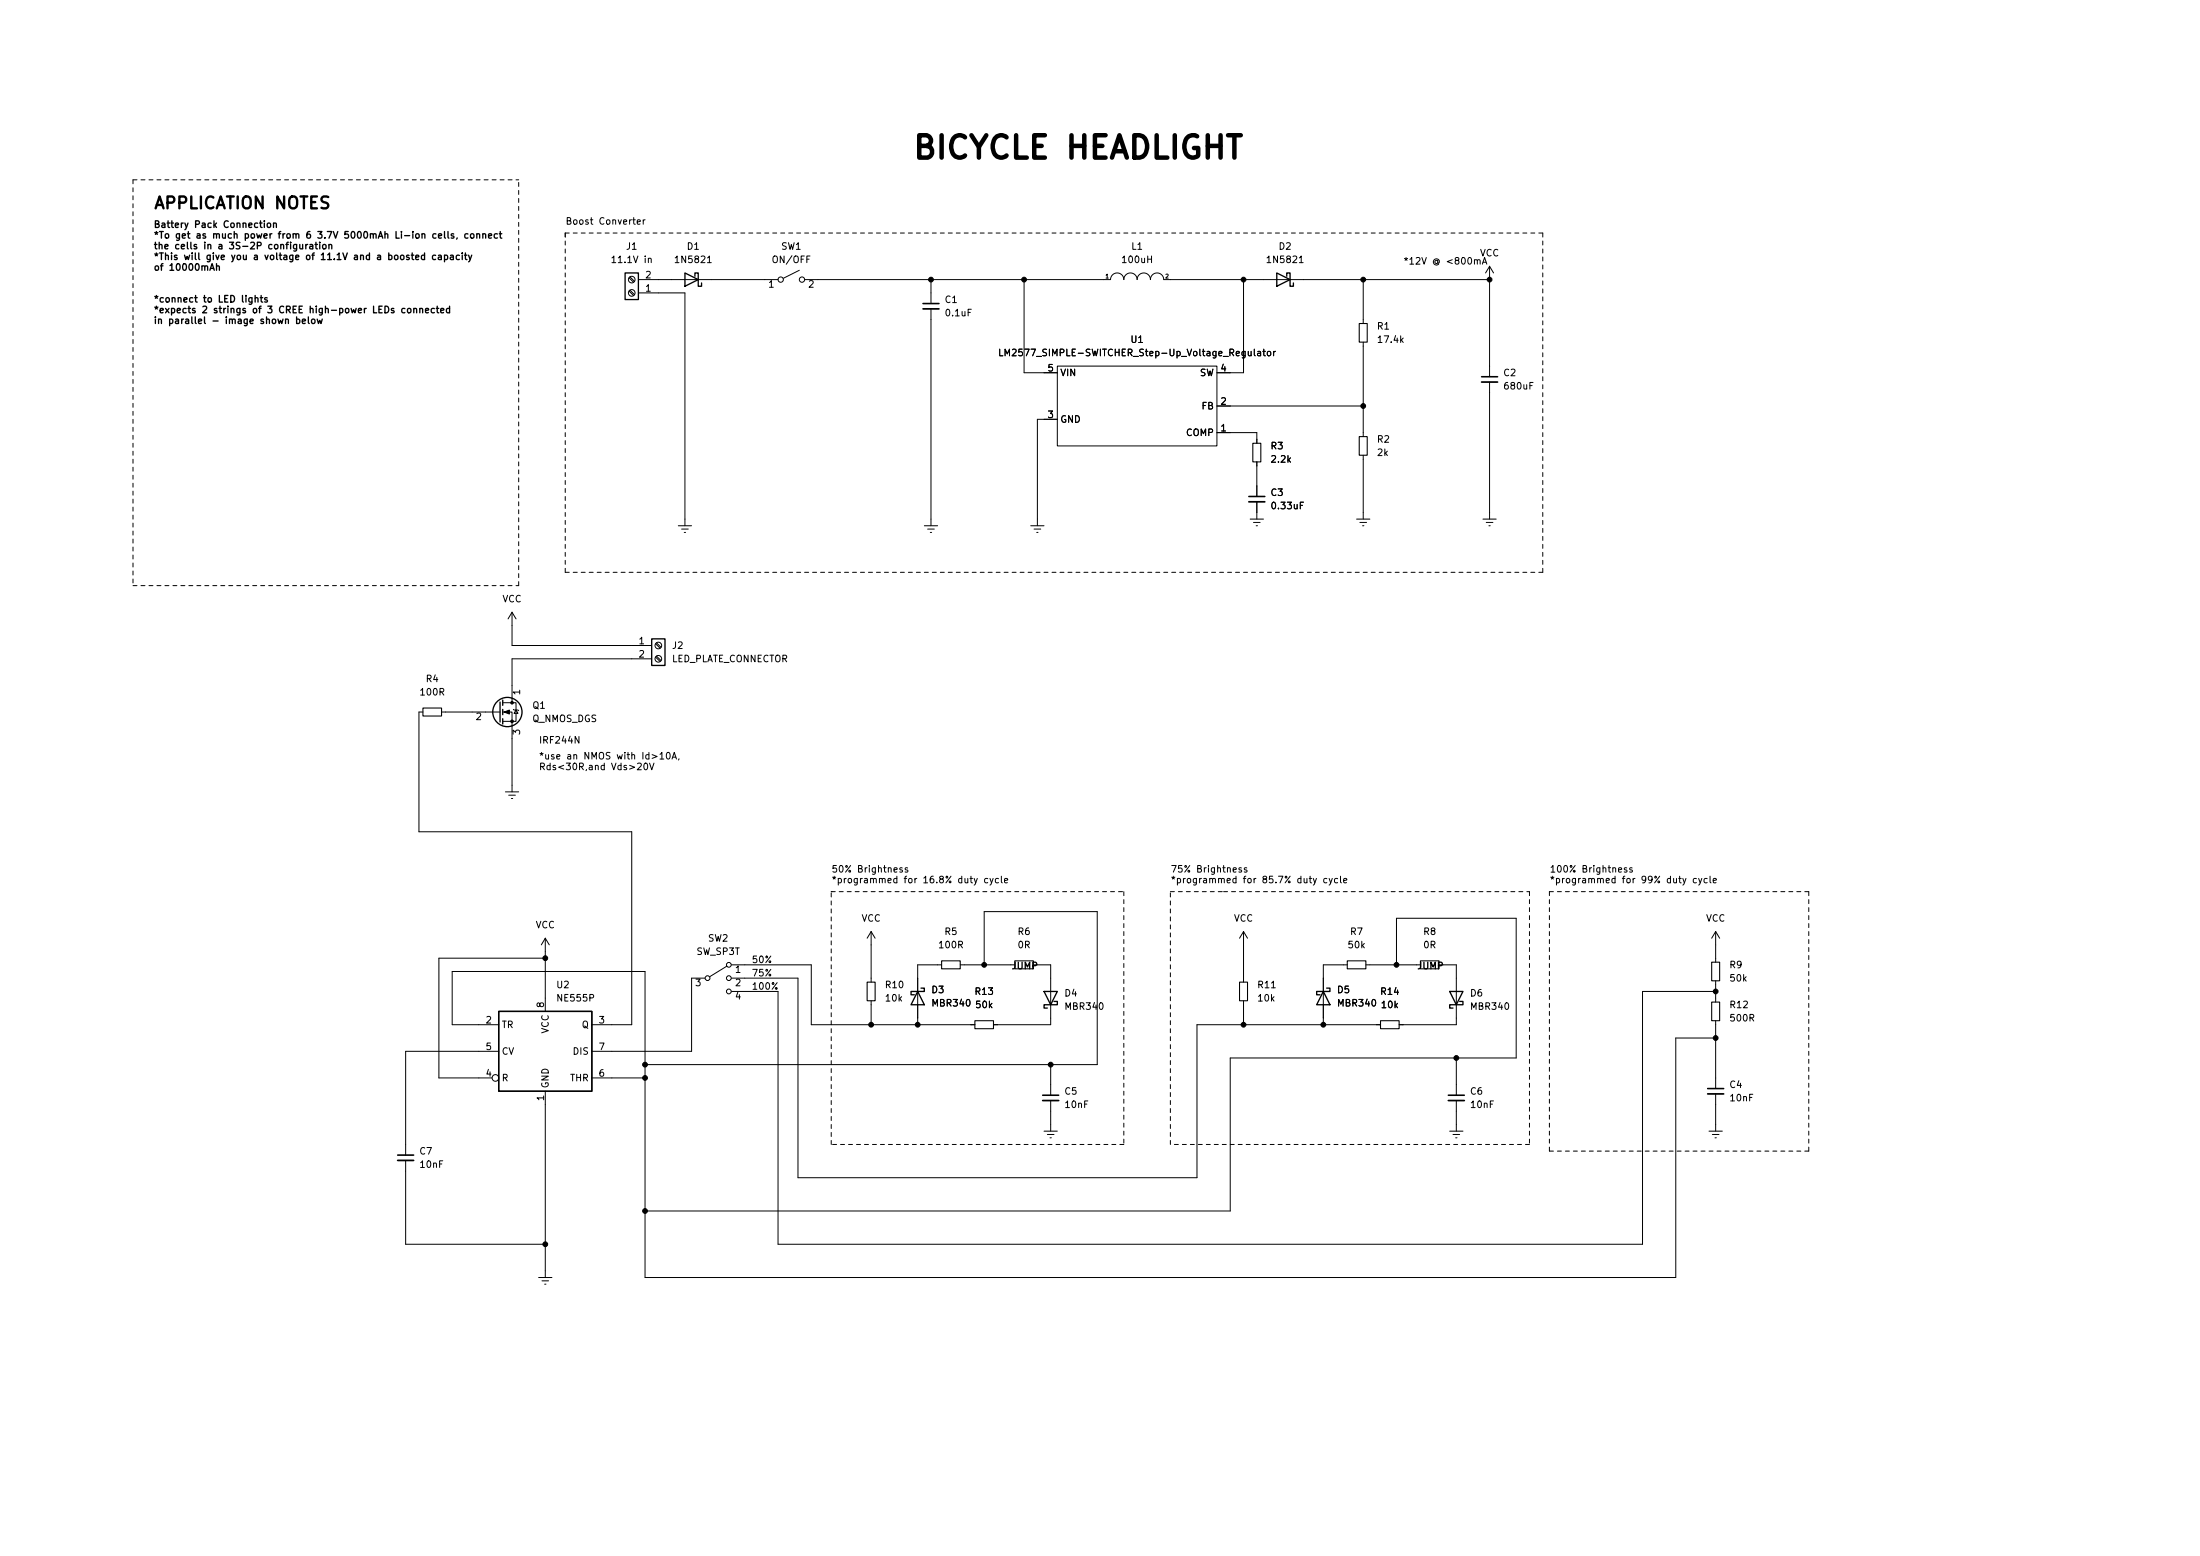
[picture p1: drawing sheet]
<svg xmlns="http://www.w3.org/2000/svg" width="420mm" height="297mm" viewBox="0 0 420 297" stroke-linecap="round" stroke-linejoin="round" font-family="sans-serif">
<g fill="none" stroke="#000" stroke-width=".2">
<path d="M259.6 61.8h1.5v3.5h-1.5zM239.3 84.6h1.5v3.6h-1.5zM259.6 83.3h1.5v3.6h-1.5zM80.8 135.2h3.5v1.5h-3.5zM165.6 187.5h1.5v3.5h-1.5zM179.8 183.4h3.6v1.5h-3.6zM186.2 194.9h3.5v1.5h-3.5zM193.8 183.4h3.6v1.5h-3.6zM236.7 187.5h1.6v3.5h-1.6zM257.3 183.4h3.6v1.5h-3.6zM263.7 194.9h3.5v1.5h-3.5zM271.3 183.4h3.5v1.5h-3.5z"/>
<path d="M326.9 191.3h1.5v3.6h-1.5zM326.9 183.7h1.5v3.5h-1.5z"/>
</g>
<g fill="none" stroke="#000" stroke-width=".19">
<path d="M120.1 53l.9 .9M120.1 55.6l.9 .8M120.3 52.9l.9 .8M120.3 55.4l.9 .8M121.7 42.4l.6-.1-.1-.3h-.3l-.2 .1 .1 .6h.4M121.9 53.4h26.7M121.9 55.9h8.9v44.5M122.8 42v.8M123.2 42l-.4 .2M123.8 49.4l.2-.1 .3 .1 .1 .7M135.1 50.1h.7M152.7 51.6l-3.1 1.5"/>
<path d="M153.7 53.4h58.4a1.27 1.27 0 0 1 1.3-1.3 1.27 1.27 0 0 1 1.2 1.3 1.27 1.27 0 0 1 1.3-1.3 1.27 1.27 0 0 1 1.3 1.3 1.27 1.27 0 0 1 1.2-1.3 1.27 1.27 0 0 1 1.3 1.3 1.27 1.27 0 0 1 1.3-1.3 1.27 1.27 0 0 1 1.2 1.3h62.3M177.8 53.4v4.5M177.8 59v41.4M195.6 53.4v17.8h6.3M237.5 53.4v17.8h-5.1M248.1 50.1h.8M260.3 53.4v8.4M281.6 49.7l.2-.1h.3v.8M282.1 49.8l.2-.2h.3l.1 .8M283.1 50.4l.4-1.2 .5 1.2M283.2 50.1h.6M284.5 50.8v21.1"/>
<path d="M284.5 50.8l-.8 1.3M284.5 50.8l.7 1.3M190.9 66.7v1.2h.6M192 67.9v-1.2l.4 .9 .4-.9v1.2M201.9 69.9h30.5v15.2h-30.5zM232.4 77.5h27.9M240.2 67.1h.5l.1 .8M240.8 67.4h-.5l-.1 .2 .1 .3h.5M241.2 67.1h.5M241.4 66.7v1l.3 .2M242.1 67.2l.2-.1 .3 .1 .1 .5-.1 .2h-.3l-.2-.1zM243.2 67.1v.8"/>
<path d="M243.6 67.1l-.4 .2M260.3 65.3v18M284.5 72.9v26.2M201.9 80h-3.8v20.4M232.4 82.6h7.6v2M238.8 99.1h2.5M239.4 99.7h1.3M240 88.2v6.6M240 95.8v3.3M259.1 99.1h2.5M259.7 99.7h1.3M260.3 86.9v12.2"/>
<path d="M283.2 99.1h2.5M283.8 99.7h1.3M97.8 116.9l-.8 1.2M97.8 116.9v6.3h26.7M97.8 116.9l.8 1.2M129.5 100.4h2.6M130.2 101h1.2M130.7 101.6h.2M176.5 100.4h2.6M177.2 101h1.2M177.7 101.6h.2M196.8 100.4h2.6"/>
<path d="M197.5 101h1.3M198 101.6h.2M239.9 100.4h.3M260.2 100.4h.3M284.4 100.4h.2M80.8 135.9h-.8v22.9h40.6v36.8h-7.6M84.3 135.9h11.2M96 135.9h1.8v15.3M96 134.1h2.6v3.6h-2.6M98 135.4l1.1 .3M98.6 135.5l.3 .7h-.7zM124.5 125.8h-26.7v8.3"/>
<path d="M125.2 125.4l.9 .9M125.2 122.9l.9 .8M125.4 125.3l.8 .8M125.4 122.7l.8 .9M96.5 151.2h2.6M97.2 151.8h1.2M97.7 152.4h.2M110.6 140.6v1.3l-.8-1.3v1.3M121.8 145.8l.4-.1 .3 .3-.8 .9h.8M123.1 145.8l.2-.1a.68 .68 0 0 1 .4 .6 .68 .68 0 0 1-.4 .6l-.3-.4zM124.1 145.7l.4 1.2 .4-1.2M124.5 144.1l1 .3-1 .4"/>
<path d="M126 144l.4-.4v1.3M126 144.9h.8M127.4 143.8l.2-.2a.68 .68 0 0 1 .4 .7 .68 .68 0 0 1-.4 .6l-.3-.5zM128.3 144.9l.5-1.3 .4 1.3M128.5 144.5h.6M129.7 144.8l-.1 .3M104.1 179.1l-.7 1.3M104.1 179.1v14M104.1 179.1l.8 1.3M166.4 177.8v9.7M166.4 177.8l-.8 1.3M166.4 177.8l.7 1.3"/>
<path d="M172.3 165.7l-.3-.1-.2 .2 .1 .2 .4 .1v.3h-.5M173.3 165.7l-.3-.1-.1 .2v.2l.4 .1v.3h-.4M186.6 167.7l-.4 1.1-.2 .2M188.6 167.8l-.3-.1-.3 .2 .2 .6h.4M189.1 167.7l.3 .8M189.7 167.7l-.5 1.1-.1 .2M190.7 167.8l-.4-.1-.2 .2 .1 .6h.5M191.2 167.3v1.1l.2 .1M191.8 168.1l.7-.1-.1-.2-.4-.1-.2 .2 .1 .6h.5M237.1 165.7l-.3-.1-.2 .2 .1 .2 .4 .1v.3h-.5M237.5 177.8l-.8 1.3M237.5 177.8v9.7"/>
<path d="M237.5 177.8l.8 1.3M238.1 165.7l-.3-.1-.2 .2 .1 .2 .4 .1v.3h-.5M251.4 167.7l-.4 1.1-.2 .2M253.4 167.8l-.4-.1-.2 .2 .1 .6h.5M253.8 167.7l.3 .8M254.4 167.7l-.4 1.1-.2 .2M255.5 167.8l-.4-.1-.2 .2 .1 .6h.5M256 167.3v1.1l.2 .1M256.6 168.1l.6-.1v-.2l-.4-.1-.2 .2 .1 .6h.5M310.7 165.7l-.3-.1-.2 .2 .1 .2 .4 .1v.3h-.5M311.7 165.7l-.3-.1-.2 .2 .1 .2 .4 .1v.3h-.5M324 167.8l-.4-.1-.2 .2 .1 .6h.5"/>
<path d="M324.4 167.7l.3 .8M325 167.7l-.4 1.1-.2 .2M326 167.8l-.3-.1-.3 .2 .2 .6h.4M326.6 167.3v1.1l.2 .1M327.2 168.1l.6-.1-.1-.2-.3-.1-.2 .2 .1 .6h.4M327.7 177.8v5.9M327.7 177.8l-.8 1.3M327.7 177.8l.7 1.3M95.2 195.6h-8.8v-10.1h36.8v58.4h196.8v-45.7h7.7M104.1 182.9h-20.3v22.9h10.2M134.6 186.7h-2.5v14h-19.1M138.8 184.4l-3.3 2.1"/>
<path d="M139.7 184.2h15.2v11.4h31.3M139.7 186.7h12.7v38.1h76.2v-29.2h35.1M139.7 189.3h8.9v48.2h165.1v-48.2h14M166.4 191v4.6M179.8 184.2h-4.5v11.4M183.4 184.2h9.6M188 184.2v-10.2h21.5v29.2h-86.3M198.1 184.2h2.6v11.4h-11M237.5 191v4.6M257.3 184.2h-4.6v11.4M260.9 184.2h9.6M266.7 184.2v-8.9h22.9v26.7h-54.7v29.2h-111.7"/>
<path d="M275.6 184.2h2.5v11.4h-10.9M327.7 187.2v4.1M327.7 194.9v12.9M95.2 200.7h-17.7v19.8M104.1 208.3v35.6M113 205.8h10.2M199.4 215.9h2.5M200 216.6h1.3M200.5 217.2h.3M200.7 203.2v5.9M200.7 210.1v5.8M276.9 215.9h2.5"/>
<path d="M277.5 216.6h1.3M278 217.2h.3M278.1 202v7.1M278.1 210.1v5.8M326.4 215.9h2.5M327 216.6h1.3M327.5 217.2h.3M327.7 208.8v7.1M77.5 221.5v16h26.6M102.9 243.9h2.5M103.5 244.5h1.3M104 245.1h.3"/>
<circle cx="120.6" cy="55.9" r=".63"/>
<circle cx="120.6" cy="53.4" r=".63"/>
<circle cx="149.1" cy="53.4" r=".51"/>
<circle cx="153.2" cy="53.4" r=".51"/>
<circle cx="125.7" cy="125.8" r=".63"/>
<circle cx="125.7" cy="123.2" r=".63"/>
<circle cx="135.1" cy="186.7" r=".46"/>
<circle cx="139.2" cy="189.3" r=".46"/>
<circle cx="139.2" cy="184.2" r=".46"/>
<circle cx="139.2" cy="186.7" r=".46"/>
<circle cx="94.6" cy="205.8" r=".63"/>
</g>
<g fill="none" stroke="#000" stroke-width=".25">
<path d="M40.1 51.6l.4-1.3 .4 1.3M40.2 51.2h.6M41.3 50.9l.2-.1h.3l.1 .8M41.3 50.3v1.3M48.7 56.9l.2-.1 .3 .1 .1 .8M48.7 56.4v1.3M49.7 56.8h.5M49.9 56.4v1.1l.3 .2M51 56.9l-.3-.1-.2 .2 .1 .2 .4 .1v.3h-.5M51.1 42.7l.2-.1 .3 .1 .1 .5-.1 .2h-.3l-.2-.1zM52.2 42.7l.2-.1h.3l.1 .8M52.2 42.6v.8"/>
<path d="M57.3 46.7v.8h.3l.2-.1M57.8 46.7v.8M58.4 46.7v.8M58.8 46.7l-.4 .2M59.2 46.7h.5v.8M59.7 47h-.4l-.2 .2 .2 .3h.4M60.2 46.7h.4M60.3 46.2v1.1l.3 .2M61.1 46.7v.8M61.7 46.8l.2-.1 .3 .1 .1 .5-.1 .2h-.3l-.2-.1zM62.8 46.8l.2-.1h.3l.1 .8M62.8 46.7v.8"/>
<path d="M77.9 59l.2-.1 .3 .1 .1 .5-.1 .2h-.3l-.2-.1zM79 59l.2-.1h.3l.1 .8M79 58.9v.8M80.2 59l.2-.1h.3v.8M80.2 58.9v.8M81.1 48.8l-.4-.1-.2 .3 .1 .5h.5M81.1 48.3v1.3M81.3 59.3l.6-.1-.1-.3h-.4l-.1 .2v.6h.5M83 58.9h-.4l-.2 .2 .1 .6h.5M83.2 48.8l-.4-.1-.2 .3 .1 .5h.5M83.3 58.9h.5M83.5 58.4v1.1l.3 .2"/>
<path d="M83.7 48.8h.5l.1 .8M84.2 59.3l.6-.1-.1-.3h-.4l-.1 .2v.6h.5M84.3 49l-.4 .1-.2 .2 .2 .3 .4-.1M84.9 44.2v1.1l.2 .2M84.9 48.8l.4-.1 .2 .3-.1 .5h-.5M84.9 48.7v1.3M85.6 44.2v1.1l.1 .2M85.9 58.9h-.4l-.2 .2 .1 .6h.5M85.9 58.4v1.3M86 48.8h.5l.1 .8M86.6 49l-.4 .1-.2 .2 .2 .3 .4-.1M86.6 44.7l-.3-.1-.1 .2v.2l.4 .1v.3h-.4"/>
<path d="M87.3 45.4l-.1 .2M87.7 48.8l-.3-.1-.3 .3 .2 .5h.4M88.3 48.3v.1M88.3 48.7v.9M88.7 48.7h.5M88.9 48.3v1.1l.3 .2M89.4 44.7l-.4-.1-.2 .3 .1 .5h.5M89.5 48.7l.3 .9M89.9 44.7l.2-.1 .4 .1v.5l-.1 .2-.3 .1-.2-.2zM90.1 48.7l-.4 1.2-.2 .1M91.1 44.7l.1-.1 .3 .1 .1 .8M91.1 44.6v.9"/>
<path d="M92.2 44.7l.2-.1 .3 .1 .1 .8M92.2 44.6v.9M93.3 45l.6-.1-.1-.2-.3-.1-.2 .2 .1 .6h.4M95 44.7l-.4-.1-.2 .3 .1 .5h.5M95.4 44.6h.4M95.5 44.2v1.1l.3 .2M119.4 52.1h2.5v5.1h-2.5zM130.8 52.1l2.5 1.3-2.5 1.2zM132.7 52.7v-.6h.6v2.5h.7v-.6M243.8 52.1l2.6 1.3-2.6 1.2zM245.7 52.7v-.6h.7v2.5h.6v-.6M56.6 61l.4-.1 .3 .3-.2 .5h-.5"/>
<path d="M56.6 60.5v1.3M57.7 61.3l.6-.1v-.2l-.4-.1-.2 .2 .1 .6h.5M58.9 60.5v1.1l.2 .2M59.6 61l.1-.1 .4 .1 .1 .5-.2 .2-.3 .1-.1-.2zM60.6 60.9l.2 .9 .3-.6 .2 .6 .2-.9M95.5 134v3.8M96 133.6v1.1M96 135.4v1M96 137.2v1M124.5 122h2.5v5h-2.5zM95.2 193.1h17.8v15.2h-17.8zM175.3 189.3l1.2 2.5h-2.5z"/>
<path d="M175.9 188.6h.6v.7h-2.5v.6h.6M199.4 189.3h2.5l-1.2 2.5zM201.3 191.2h.6v.6h-2.5v.6h.6M252.7 189.3l1.3 2.5h-2.5zM253.4 188.6h.6v.7h-2.5v.6h.6M276.9 189.3h2.5l-1.3 2.5zM278.8 191.2h.6v.6h-2.5v.6h.6"/>
<circle cx="96.9" cy="135.9" r="2.79"/>
</g>
<path d="M176.3 59h3M283 72.9h3M238.5 95.8h3.1M199.1 210.1h3.1M276.6 210.1h3.1M326.1 208.8h3.1M75.9 221.5h3.1" fill="none" stroke="#000" stroke-width=".33"/>
<path d="M176.3 57.9h3M283 71.9h3M238.5 94.8h3.1M199.1 209.1h3.1M276.6 209.1h3.1M326.1 207.8h3.1M75.9 220.5h3.1" fill="none" stroke="#000" stroke-width=".3"/>
<g fill="#000" stroke="#000" stroke-width=".19">
<path d="M96.3 135.9l1-.4v.8z"/>
<circle cx="177.8" cy="53.4" r=".46"/>
<circle cx="195.6" cy="53.4" r=".46"/>
<circle cx="237.5" cy="53.4" r=".46"/>
<circle cx="260.3" cy="53.4" r=".46"/>
<circle cx="284.5" cy="53.4" r=".46"/>
<circle cx="260.3" cy="77.5" r=".46"/>
<circle cx="97.8" cy="134.1" r=".25"/>
<circle cx="97.8" cy="137.7" r=".25"/>
<circle cx="104.1" cy="182.9" r=".46"/>
<circle cx="166.4" cy="195.6" r=".46"/>
<circle cx="175.3" cy="195.6" r=".46"/>
<circle cx="188" cy="184.2" r=".46"/>
<circle cx="237.5" cy="195.6" r=".46"/>
<circle cx="252.7" cy="195.6" r=".46"/>
<circle cx="266.7" cy="184.2" r=".46"/>
<circle cx="327.7" cy="198.2" r=".46"/>
<circle cx="327.7" cy="189.3" r=".46"/>
<circle cx="123.2" cy="205.8" r=".46"/>
<circle cx="123.2" cy="203.2" r=".46"/>
<circle cx="200.7" cy="203.2" r=".46"/>
<circle cx="278.1" cy="202" r=".46"/>
<circle cx="104.1" cy="237.5" r=".46"/>
<circle cx="123.2" cy="231.2" r=".46"/>
</g>
<g fill="none" stroke="#000" stroke-width=".19" stroke-dasharray=".8 .8">
<path d="M25.4 34.3h73.7M25.4 34.3v77.5M107.9 44.5v1.3M107.9 44.5v64.8M294.6 44.5h-186.7M25.4 111.8h73.7M99.1 111.8v-77.5M107.9 109.3h186.7M294.6 109.3v-64.8M158.7 170.2h55.9M158.7 170.2h.1M214.6 170.2v48.3"/>
<path d="M223.5 170.2h10.2M233.7 170.2h58.4M292.1 170.2v48.3M295.9 170.2v49.5M295.9 170.2h49.5M158.7 218.5v-48.3M214.6 218.5h-55.9M223.5 218.5v-48.3M292.1 218.5h-68.6M295.9 219.7h49.5M345.4 219.7v-49.5"/>
</g>
<text font-size="5.9" x="174" y="30.3">BICYCLE HEADLIGHT</text>
<text font-size="3.2" x="29.2" y="39.9">APPLICATION NOTES</text>
<g font-size="1.8">
<text x="29.2" y="43.5">Battery Pack Connection</text>
<text x="29.2" y="45.5">*To get as much power from 6 3.7V 5000mAh Li-ion cells, connect</text>
<text x="29.2" y="47.6">the cells in a 3S-2P configuration</text>
<text x="107.9" y="42.9">Boost Converter</text>
<text x="119.7" y="47.7">J1</text>
<text x="131.3" y="47.7">D1</text>
<text x="149.2" y="47.7">SW1</text>
<text x="216.1" y="47.7">L1</text>
<text x="244.3" y="47.7">D2</text>
<text x="29.2" y="49.6">*This will give you a voltage of 11.1V and a boosted capacity</text>
<text x="29.2" y="51.7">of 10000mAh</text>
<text x="117.3" y="50.2">11.1V in</text>
<text x="123.3" y="53.1">2</text>
<text x="129.3" y="50.2">1N5821</text>
<text x="147.8" y="50.2">ON/OFF</text>
<text x="214.5" y="50.2">100uH</text>
<text x="242.3" y="50.2">1N5821</text>
<text x="268" y="50.5">*12V @ &lt;800mA</text>
<text x="282.6" y="48.9">VCC</text>
<text x="29.2" y="57.7">*connect to LED lights</text>
<text x="29.2" y="59.8">*expects 2 strings of 3 CREE high-power LEDs connected</text>
<text x="123.3" y="55.7">1</text>
<text x="146.8" y="54.9">1</text>
<text x="154.4" y="54.9">2</text>
<text x="180.5" y="57.8">C1</text>
<text x="29.2" y="61.8">in parallel - image shown below</text>
<text x="180.7" y="60.4">0.1uF</text>
<text x="216" y="65.4">U1</text>
<text x="263.1" y="62.9">R1</text>
<text x="263.4" y="65.4">17.4k</text>
<text x="192.9" y="68">LM2577_SIMPLE-SWITCHER_Step-Up_Voltage_Regulator</text>
<text x="200.2" y="70.9">5</text>
<text x="202.4" y="71.8">VIN</text>
<text x="229.1" y="71.8">SW</text>
<text x="233.2" y="70.9">4</text>
<text x="287.2" y="71.8">C2</text>
<text x="233.2" y="77.3">2</text>
<text x="287.5" y="74.3">680uF</text>
<text x="200.2" y="79.8">3</text>
<text x="202.4" y="80.7">GND</text>
<text x="226.6" y="83.2">COMP</text>
<text x="229.5" y="78.1">FB</text>
<text x="233.2" y="82.3">1</text>
<text x="242.8" y="85.8">R3</text>
<text x="243" y="88.3">2.2k</text>
<text x="263.1" y="84.5">R2</text>
<text x="263.1" y="87">2k</text>
<text x="242.8" y="94.7">C3</text>
<text x="243.1" y="97.2">0.33uF</text>
<text x="95.9" y="115">VCC</text>
<text x="122.1" y="123">1</text>
<text x="122.1" y="125.5">2</text>
<text x="128.5" y="123.9">J2</text>
<text x="81.4" y="130.2">R4</text>
<text x="128.1" y="126.4">LED_PLATE_CONNECTOR</text>
<text x="80.4" y="132.8">100R</text>
<text x="90.9" y="137.5">2</text>
<text x="99.3" y="132.6" transform="rotate(-90 99.3 132.6)">1</text>
<text x="101.6" y="137.8">Q_NMOS_DGS</text>
<text x="101.8" y="135.3">Q1</text>
<text x="99.3" y="140.2" transform="rotate(-90 99.3 140.2)">3</text>
<text x="102.9" y="141.9">IRF244N</text>
<text x="102.9" y="145">*use an NMOS with Id&gt;10A,</text>
<text x="102.9" y="147">Rds&lt;30R,and Vds&gt;20V</text>
<text x="158.7" y="166.6">50% Brightness</text>
<text x="223.5" y="166.6">75% Brightness</text>
<text x="295.9" y="166.6">100% Brightness</text>
<text x="158.7" y="168.6">*programmed for 16.8% duty cycle</text>
<text x="223.5" y="168.6">*programmed for 85.7% duty cycle</text>
<text x="295.9" y="168.6">*programmed for 99% duty cycle</text>
<text x="102.3" y="177.2">VCC</text>
<text x="135.2" y="179.7">SW2</text>
<text x="164.5" y="175.9">VCC</text>
<text x="180.5" y="178.5">R5</text>
<text x="194.4" y="178.5">R6</text>
<text x="235.6" y="175.9">VCC</text>
<text x="257.9" y="178.5">R7</text>
<text x="271.9" y="178.5">R8</text>
<text x="325.8" y="175.9">VCC</text>
<text x="133" y="182.3">SW_SP3T</text>
<text x="140.5" y="185.7">1</text>
<text x="143.5" y="183.8">50%</text>
<text x="179.5" y="181">100R</text>
<text x="193" y="185">JUMP</text>
<text x="194.4" y="181">0R</text>
<text x="257.6" y="181">50k</text>
<text x="270.5" y="185">JUMP</text>
<text x="271.9" y="181">0R</text>
<text x="330.4" y="184.8">R9</text>
<text x="106.4" y="188.6">U2</text>
<text x="106.6" y="191.2">NE555P</text>
<text x="132.9" y="188.3">3</text>
<text x="140.5" y="188.3">2</text>
<text x="140.5" y="190.8">4</text>
<text x="143.5" y="186.4">75%</text>
<text x="143.5" y="188.9">100%</text>
<text x="169.2" y="188.6">R10</text>
<text x="169.2" y="191.2">10k</text>
<text x="178" y="189.6">D3</text>
<text x="186.3" y="189.9">R13</text>
<text x="203.4" y="190.2">D4</text>
<text x="240.3" y="188.6">R11</text>
<text x="240.4" y="191.2">10k</text>
<text x="255.5" y="189.6">D5</text>
<text x="263.8" y="189.9">R14</text>
<text x="280.9" y="190.2">D6</text>
<text x="330.5" y="187.4">50k</text>
<text x="92.9" y="195.4">2</text>
<text x="95.8" y="196.3">TR</text>
<text x="103.9" y="192.3" transform="rotate(-90 103.9 192.3)">8</text>
<text x="104.8" y="197.3" transform="rotate(-90 104.8 197.3)">VCC</text>
<text x="111.1" y="196.3">Q</text>
<text x="114.4" y="195.4">3</text>
<text x="178.2" y="192.1">MBR340</text>
<text x="186.5" y="192.4">50k</text>
<text x="203.6" y="192.8">MBR340</text>
<text x="255.7" y="192.1">MBR340</text>
<text x="264" y="192.4">10k</text>
<text x="281.1" y="192.8">MBR340</text>
<text x="330.5" y="192.4">R12</text>
<text x="330.6" y="195">500R</text>
<text x="92.9" y="200.4">5</text>
<text x="95.8" y="201.3">CV</text>
<text x="109.6" y="201.3">DIS</text>
<text x="114.4" y="200.4">7</text>
<text x="92.9" y="205.5">4</text>
<text x="95.8" y="206.4">R</text>
<text x="104.8" y="207.8" transform="rotate(-90 104.8 207.8)">GND</text>
<text x="108.9" y="206.4">THR</text>
<text x="114.4" y="205.5">6</text>
<text x="203.4" y="209">C5</text>
<text x="280.9" y="209">C6</text>
<text x="330.4" y="207.7">C4</text>
<text x="103.9" y="210.1" transform="rotate(-90 103.9 210.1)">1</text>
<text x="203.5" y="211.5">10nF</text>
<text x="281" y="211.5">10nF</text>
<text x="330.5" y="210.2">10nF</text>
<text x="80.2" y="220.4">C7</text>
<text x="80.4" y="222.9">10nF</text>
</g>
<g font-size="1.1">
<text x="211.2" y="53.1">1</text>
<text x="222.6" y="53.1">2</text>
</g>
</svg>
